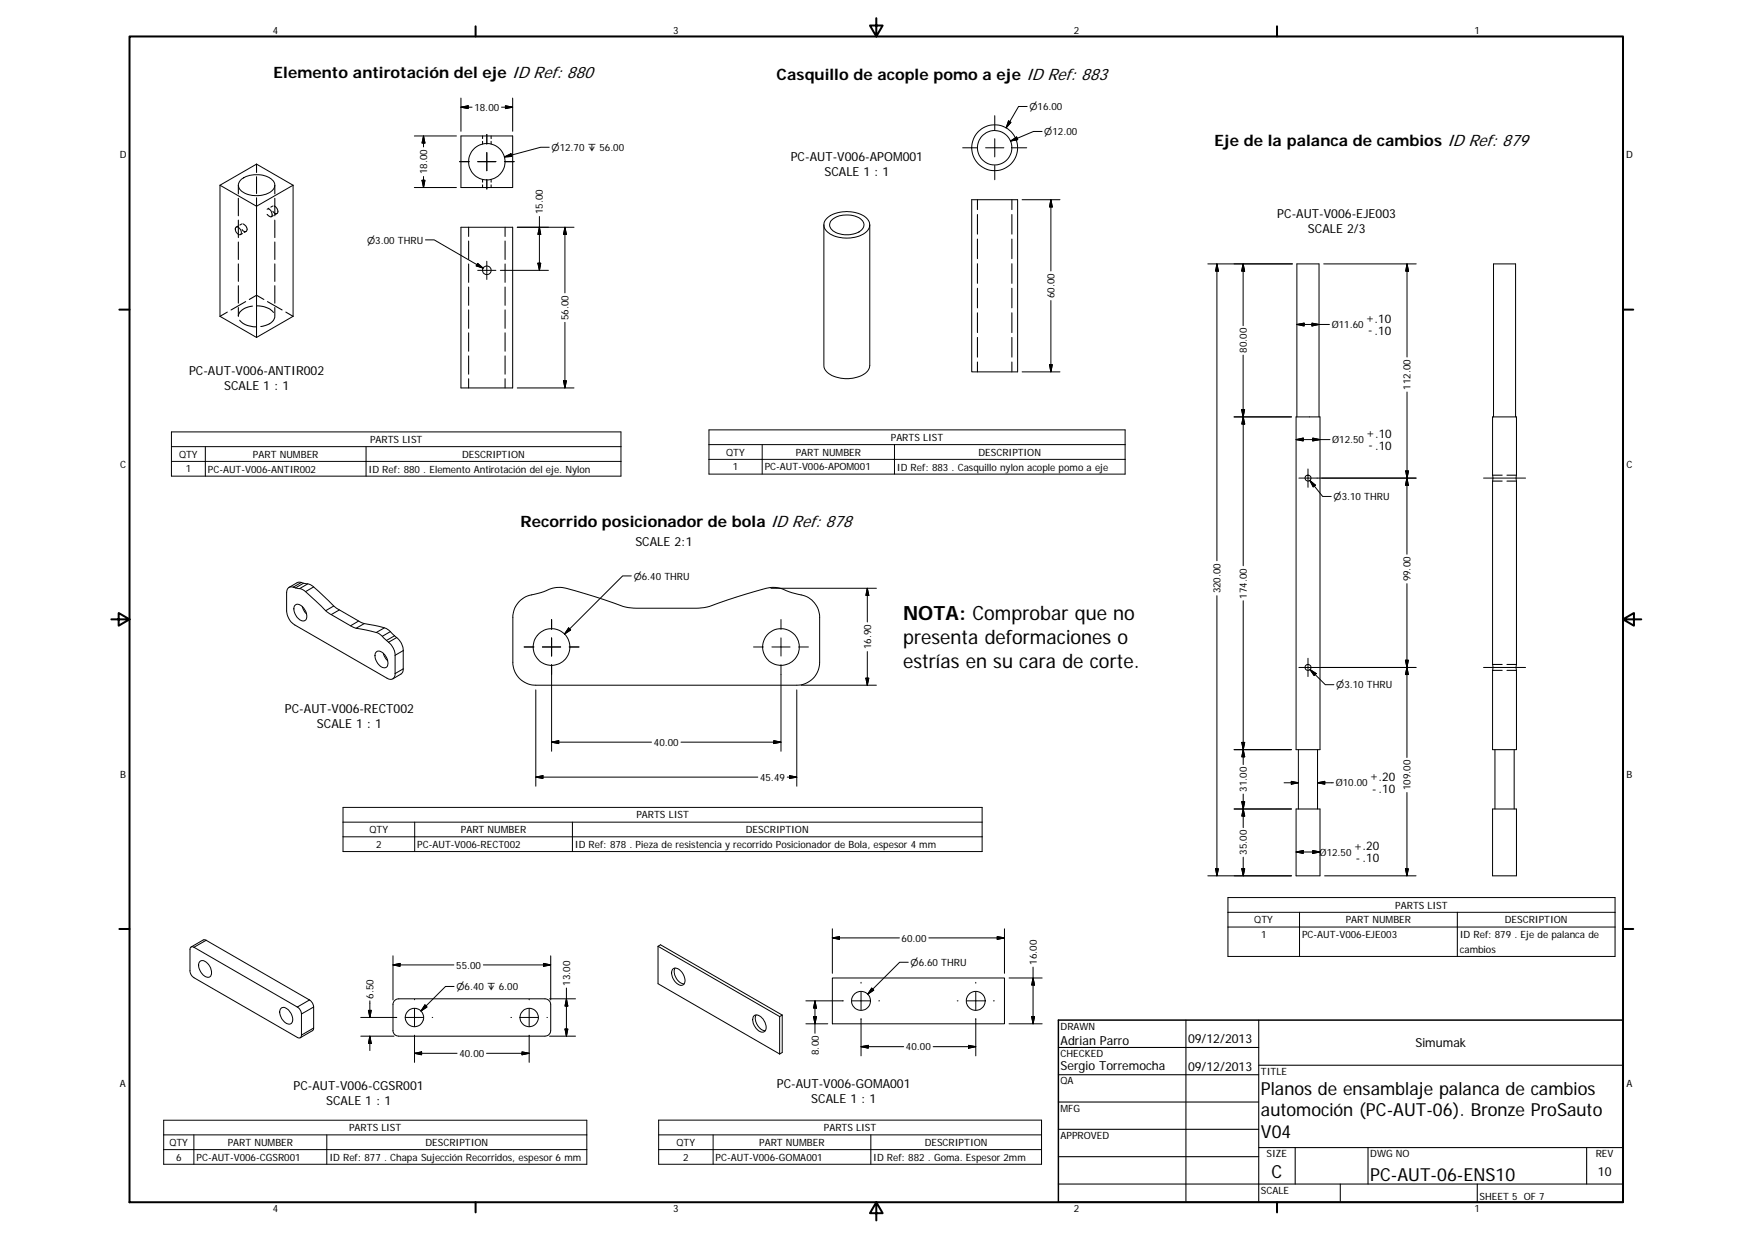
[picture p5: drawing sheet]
<svg xmlns="http://www.w3.org/2000/svg" width="420mm" height="297mm" viewBox="0 0 420 297" stroke-linecap="round" stroke-linejoin="round" font-family="sans-serif">
<g fill="none" stroke="#000" stroke-width=".24">
<path d="M99.4 32.6h10.1M101.6 32.6v2.6M101.6 32.6l.3 1.7h-.7zM110.2 38.8h2.3M110.5 32.6h12.4v12.4h-12.4zM110.5 25.7l1.8-.3v.6zM110.5 23.5v8M113.2 25.7h-2.7M114.6 38.8h4.3M116.7 32.2v2.3M116.7 36.6v4.3M120.3 25.7h2.6"/>
<path d="M121 37.6l1.5-.7 .2 .6zM121 38.8h2.3M121.2 25.4l1.7 .3-1.7 .3zM122.9 23.5v8M131.7 35.3h-2l-8.7 2.3M230.9 35.4h3.4M236.4 35.4h4.3M238.6 27.7v3.5M238.6 33.3v4.3M238.6 39.7v3.4M241.9 29l.5 .3-1.1 1.3zM242.3 33.8l1.5-.9 .3 .6z"/>
<path d="M242.8 35.4h3.4M246.3 25.5h-2l-3 5.1M249.9 31.5h-2l-5.6 2.3M52.8 44.4v31.4l8.7 5.1M52.8 44.4l8.7 5M56.5 54.5a1.14 1.14 0 0 1 1.3 1.5 .86 .86 0 0 1-.9 .1 .86 .86 0 0 1-.4-.8zM57.9 43a6.3 6.3 0 0 1 7.6 .3 1.87 1.87 0 0 1-1 2.9 6.1 6.1 0 0 1-7-.9 1.69 1.69 0 0 1 .4-2.3zM61.5 49.4v31.5M70.3 44.4v31.4l-8.8 5.1M70.3 44.4l-8.8-5.1-8.7 5.1M70.3 44.4l-8.8 5M99.4 45h10.1"/>
<path d="M101.2 43.2h.7l-.3 1.8zM101.6 42.3v2.7M102 57.5h2.1l11.8 6.8M110.5 54.5h12.4v38.5h-12.4zM116.7 43v2.3M124 54.5h13.7M129.4 51.9v12.9M129.4 54.5l.3 1.7h-.7zM135.5 54.5v15.7M135.5 54.5l.3 1.7h-.7zM197.6 53.9v33.7a3.8 3.8 0 0 0 3.6 3 7.2 7.2 0 0 0 7-1.9l.4-1.1v-33.7M198.3 52.3a7.7 7.7 0 0 1 9.8 .3 2.29 2.29 0 0 1-1.1 3.6 8.2 8.2 0 0 1-8.7-.7 2.07 2.07 0 0 1 0-3.2z"/>
<path d="M199.5 52.7a5.9 5.9 0 0 1 7.4 .3 1.83 1.83 0 0 1-1.2 2.8 5.8 5.8 0 0 1-6.5-1 1.51 1.51 0 0 1 .3-2.1zM233 47.9h11v41.3h-11zM245.1 47.9h9.1M252 47.9v17.1M252 47.9l.4 1.7h-.7zM114.5 63.1l1.4 1.2-1.7-.6zM114.6 64.8h4.3M116.7 62.6v4.4M120 64.8h11.5M129 63.1h.7l-.3 1.7zM135.5 77.3v15.7M252 72.1v17.1"/>
<path d="M289.7 63.3h20.2M291.8 63.3l.4 1.7h-.7zM291.8 63.3v71.1M298.1 63.3v14.8M298.1 63.3l.4 1.7h-.7zM311 77.8l1.7-.3v.6zM311 77.8h7.8M314.6 77.5l1.7 .3-1.7 .3zM317.4 63.3h22.2M337.4 63.3l.4 1.7h-.7zM337.4 63.3v22.3M124 93h13.7"/>
<path d="M135.1 91.3h.7l-.3 1.7zM245.1 89.2h9.1M251.7 87.4h.7l-.4 1.8zM295.9 99.9h13.8M297.8 98.2h.7l-.4 1.7zM298.1 85.1v14.8M298.1 99.9l.4 1.8h-.7zM298.1 99.9v35.7M310.8 99.9h5.8v79.8h-5.8zM311 99.9v-36.6h5.3v36.6M337.4 94v38.9M357.9 99.9h5.8v79.8h-5.8z"/>
<path d="M358.2 99.9v-36.6h5.3v36.6M41.1 103.5h107.8v10.7h-107.8zM41.1 107.1h107.8M41.1 110.6h107.8M49.2 107.1v7.1M87.8 107.1v7.1M170 103.1h99.8v10.6h-99.8zM170 106.6h99.8M170 110.1h99.8M182.8 106.6v7.1M214.5 106.6v7.1M310.8 105.4l1.7-.4v.7z"/>
<path d="M310.8 105.4h8.1M313.7 112.4v4.4M314.1 115.2l3.1 3.8h2M314.1 115.2l1.4 1.1-.6 .4zM314.8 105l1.8 .4-1.8 .3zM337.1 112.9h.7l-.4 1.7zM337.4 114.6l.3 1.7h-.7zM339.6 114.6h-28.1M355.8 114.6h10.1M72.3 139.6h-.9l-2.1 1.2M72.3 139.6l.5 .2a3.5 3.5 0 0 1 2.4 .9l5.5 5.1 6.3 3.6a19.2 19.2 0 0 1 6.1 1.6l1.5 1.4M72.3 139.6l-2 1.2"/>
<path d="M72.8 139.8l-1.9 1.1M73.8 140l-2 1.1M151.4 138.1h-2.1l-13.9 13.9M337.4 139.9v41.7M70.3 140.8l.6 .1a3.6 3.6 0 0 1 2.4 .9l4.8 4.6 1 .8 5.6 3.2 5.5 1.2a7.1 7.1 0 0 1 2.7 2.2l.3 .2M70.3 140.8a1.17 1.17 0 0 0-1.6 1.3l.1 4.9a4.2 4.2 0 0 0 1.9 2.8l22.1 12.8a1.18 1.18 0 0 0 1.4 .1 1.18 1.18 0 0 0 .6-1.2M70.8 145a1.88 1.88 0 0 1 2.4 1.4 1.66 1.66 0 0 1-.3 2.5 2.82 2.82 0 0 1-2.2-3.7zM72.5 145.4l.5 1.2 .5 .6M75.2 140.7l-1.9 1.1M80 145.3l-1.9 1.1M81.4 146.2l-2 1.1M86 148.9l-1.9 1.1"/>
<path d="M87.4 149.5l-2 1.1M90.3 156.3a2.07 2.07 0 0 1 2.5 1.6 1.57 1.57 0 0 1-.4 2.2 2.81 2.81 0 0 1-2.2-3.7zM91.9 156.6l.4 1 .7 .8M92.2 150.5l-2 1.1M93.2 154l.8 .9a3.6 3.6 0 0 1 .8 2.2M93.6 151.4l-1.9 1.1M94.6 152.4l.5 .4M94.6 152.4l-1.9 1.1M94.8 157.1v4.4M95.1 152.8l-1.9 1.2M95.1 152.8l.8 .9a4 4 0 0 1 .8 2.3M96.7 156v4.4"/>
<path d="M96.7 156l-1.9 1.1M124.6 144.2a6.7 6.7 0 0 1 4.3-1.9l.8-.2a10.5 10.5 0 0 1 4.7-1.3 122.3 122.3 0 0 1 15.7 4.7l2.5 .3 15.6-.1a11.8 11.8 0 0 0 4.1-1.1 82.8 82.8 0 0 1 12.8-3.8 7.8 7.8 0 0 1 4.1 1.1l.7 .2a10.2 10.2 0 0 1 4.8 1.7 5.4 5.4 0 0 1 1.9 4.2v10.8a5.5 5.5 0 0 1-5.5 5.5h-62.6a5.5 5.5 0 0 1-5.5-5.5v-10.8a5.4 5.4 0 0 1 1.6-3.8zM125.7 155.1h2.3M130.1 155.1h4.4M132.3 148.5v2.4M132.3 152.9v4.4M132.3 159.3v20.8M136.4 150.5l.5 .5-1.5 1zM136.5 155.1h2.3M180.7 155.1h2.3M184.9 141h25.3M185.1 155.1h4.4"/>
<path d="M187.3 148.5v2.4M187.3 152.9v4.4M187.3 159.3v20.8M191.5 155.1h2.4M208 141l.4 1.7h-.7zM208 141v8.1M208 156.2v8.1M291.8 142.8v67.2M298.1 144v39.3M313.7 157.8v4.4M337 158.3h.7l-.3 1.7zM96.7 160.4l-1.9 1.1"/>
<path d="M96.7 160.4l-.1 .7-.3 .4-2.1 1.3M128.5 165.4v23.1M132.3 177.9l1.7-.3v.7zM132.3 177.9h23.9M185.6 177.6l1.7 .3-1.7 .4zM187.3 177.9h-24M191.1 165.4v23.1M192.2 164.3h18M207.7 162.6h.7l-.4 1.7zM296 179.7h13.7M297.8 178h.7l-.4 1.7zM298.1 179.7l.4 1.7h-.7z"/>
<path d="M311.4 179.7v14.3M311.5 160h28.1M314.2 160.5l1.4 1-.4 .5zM314.2 160.5l3.6 3.6h2.1M316 179.7v14.3M337.4 160l.3 1.7h-.7zM355.8 160h10.1M358.5 179.7v14.3M363.1 179.7v14.3M82.3 193.6h153.2v10.6h-153.2zM82.3 197.1h153.2M99.5 197.1v7.1"/>
<path d="M128.5 186.3l1.7-.4v.7zM128.5 186.3h53.2M137.3 197.1v7.1M188.8 186.3h2.3M189.3 185.9l1.8 .4-1.8 .3zM296 194h13.7M297.8 192.2h.7l-.4 1.8zM298.1 190.4v8M298.1 194l.4 1.6h-.7zM307.9 187.7h3.5M309.7 187.3l1.7 .4-1.7 .3zM310.8 194h5.8v16h-5.8z"/>
<path d="M316 187.7l1.7-.4v.7zM316 187.7h3.8M337.4 190v20M357.9 194h5.8v16h-5.8zM82.3 200.6h153.2M289.7 210h20M291.5 208.3h.7l-.4 1.7zM294.5 215.2h92.8v14.1h-92.8zM294.5 218.7h92.8M297.8 208.3h.7l-.4 1.7zM298.1 205.5v4.5M310.8 204.3l1.7-.4v.7z"/>
<path d="M310.8 204.3h5.8M311.6 218.7v10.6M314.8 203.9l1.8 .4-1.8 .3zM317.7 210h21.9M337 208.3h.7l-.3 1.7zM349.5 218.7v10.6M46.5 227.1a.57 .57 0 0 0-.7-.1 .57 .57 0 0 0-.2 .6v5.1a2.06 2.06 0 0 0 .9 1.7l24.8 14.3a.6 .6 0 0 0 .7 .1 .6 .6 0 0 0 .3-.6M46.5 227.1l24.8 14.3M48 230.5a1.88 1.88 0 0 1 2.4 1.4 1.63 1.63 0 0 1-.3 2.4 2.78 2.78 0 0 1-2.2-3.7zM49.4 225.4l24.8 14.3M49.4 225.4l-.6-.1-3 1.7M49.4 225.4l-2.9 1.7"/>
<path d="M74.2 239.7a2.12 2.12 0 0 1 1 1.7M74.2 239.7l-2.9 1.7M88.7 239.9v4M94.2 231.3l1.7-.3v.7zM94.2 231.3h14.6M94.2 229.2v10.5M94.5 240l.6-.5h.5h35.1a1.4 1.4 0 0 1 1.4 1.3v6.2a1.4 1.4 0 0 1-1.4 1.4h-35.1a1.36 1.36 0 0 1-1.4-1.4v-6.4zM99.4 239.6v.1M108.9 236.5h-2.1l-5.8 5.9M115.9 231.3h16.2M126.9 239.6v.1M130.3 231l1.8 .3-1.8 .4z"/>
<path d="M131.8 239.5h6.2M132.1 229.2v10.5M135.8 239.5l.4 1.7h-.7zM135.8 236.9v11.5M157.8 226.9v8.9l29.2 16.9M157.8 226.9l.6-.4 29.2 16.9M157.8 226.9l29.2 16.8M161.4 232.3a1.76 1.76 0 0 1 2.3 1 1.99 1.99 0 0 1 0 2.9 2.54 2.54 0 0 1-2.6-2.5v-.7zM161.9 232.1a2.96 2.96 0 0 0 2.2 3.8M193.3 239.9h9M195.4 239.9v7.8M195.4 239.9l.4 1.8h-.7z"/>
<path d="M199.6 222.7v10.6M199.6 224.9l1.7-.4v.7zM199.6 224.9h16.1M199.6 234.5h41.3v10.9h-41.3zM204.3 239.9h4.4M206.5 235.5v.2M206.5 237.8v4.3M209.1 236.9l.4 .5-1.4 .9zM210.7 239.9h.2M217.8 230.7h-2.1l-7.6 7.6M222.7 224.9h18.2M229.6 239.9h.2"/>
<path d="M231.8 239.9h4.4M234 235.5v.2M234 237.8v4.3M238.2 239.9h.3M239.2 224.5l1.7 .4-1.7 .3zM240.9 222.7v10.6M242 234.5h7.9M247.7 231.9v13.5M247.7 234.5l.4 1.7h-.7zM294.5 222.2h92.8M67.4 241.7a1.77 1.77 0 0 1 2.3 1.1 1.95 1.95 0 0 1 0 2.6 2.62 2.62 0 0 1-2.6-2.8zM71.3 241.4l.2 .2a2.15 2.15 0 0 1 .8 1.5"/>
<path d="M72.3 243.1v5.1M75.2 246.5l-2.9 1.7M75.2 241.4l-2.9 1.7M75.2 246.5l-.2 .5-3 1.8M75.2 241.4v5.1M86.5 248.4h8M88.4 242.2h.6l-.3 1.7zM88.7 248.4l.3 1.7h-.6zM88.7 248.4v3.5M95.2 243.9h-8.7M97.2 243.9h4.4M99.4 241.7v4.4"/>
<path d="M99.4 248.2v6.5M99.4 252.5l1.7-.3v.7zM99.4 252.5h10.2M101.9 240.9l.5 .5-1.4 1zM103.6 243.9h.2M116.7 252.5h10.2M122.5 243.9h.2M124.7 243.9h4.4M125.2 252.2l1.7 .3-1.7 .4zM126.9 241.7v4.4M126.9 248.2v6.5M131.2 243.9h.1"/>
<path d="M131.8 248.4h6.2M135.5 246.7h.7l-.4 1.7zM180.9 243.5a2.11 2.11 0 0 1 2.6 1.6 1.71 1.71 0 0 1-.4 2.3 2.86 2.86 0 0 1-2.5-3.4zM181.3 243.3a2.95 2.95 0 0 0 2.2 3.8M187 243.7v9M187.6 243.4v8.9l-.6 .4M187.6 243.4l-.6 .3M193.3 245.4h5.2M195.1 243.7h.7l-.4 1.7zM206.5 244.2v8.9M206.5 250.9l1.7-.3v.7zM206.5 250.9h10.2"/>
<path d="M223.8 250.9h10.2M232.3 250.6l1.7 .3-1.7 .4zM234 244.2v8.9M242 245.4h7.9M247.4 243.7h.7l-.4 1.7zM39.3 272.1h101.4M39.3 275.6h101.4M39.3 268.6h101.4v10.5h-101.4zM46.5 272.1v7M78.4 272.1v7M158 268.5h91.8v10.6h-91.8zM158 272.1h91.8"/>
<path d="M158 275.6h91.8M171 272.1v7M208.8 272.1v7"/>
<circle cx="116.7" cy="38.8" r="4.4"/>
<circle cx="238.5" cy="35.4" r="5.5"/>
<circle cx="238.5" cy="35.4" r="4.1"/>
<circle cx="116.8" cy="64.8" r="1.03"/>
<circle cx="313.7" cy="114.6" r=".71"/>
<circle cx="132.3" cy="155.1" r="4.4"/>
<circle cx="187.3" cy="155.1" r="4.4"/>
<circle cx="313.7" cy="160" r=".72"/>
<circle cx="206.5" cy="239.9" r="2.27"/>
<circle cx="234" cy="239.9" r="2.27"/>
<circle cx="99.4" cy="243.9" r="2.21"/>
<circle cx="126.9" cy="243.9" r="2.21"/>
</g>
<g fill="none" stroke="#000" stroke-width=".25">
<path d="M61.5 39.3v2.1M115.7 32.6v.6M115.7 33.9v.6M117.8 32.6v.6M117.8 33.9v.6M57.1 54.2l-.5 .3M57.2 44.4v2.1M57.2 47.5v4.2M57.2 52.8v4.2M57.2 58v4.2M58 53.7l-.5 .3M58.1 56l-.4 .2"/>
<path d="M58.3 53.7l.2 .1a1.06 1.06 0 0 1 .4 1.7l-.6-.1-.3-.4M59 55.5l-.4 .2M61.5 42.4v4M61.5 47.4v2M64.4 50.1a1.28 1.28 0 0 1 .6 1.9l-.9-.6M64.5 49.9l-.4 .3M65.4 49.4l-.5 .3M65.5 51.7l-.4 .2M65.7 49.4l.5 .3a.84 .84 0 0 1 .5 .8 .84 .84 0 0 1-.5 .7l-.8-.5M65.9 44.4v2.1M65.9 47.5v4.2M65.9 52.8v4.2"/>
<path d="M65.9 58v4.2M66.4 51.2l-.4 .2M112.4 54.5v2.2M112.4 57.8v4.4M115.7 43v.7M115.7 44.3v.7M117.8 43v.7M117.8 44.3v.7M121.1 54.5v2.2M121.1 57.8v4.4M234.4 47.9v2.3M234.4 51.4v4.7"/>
<path d="M234.4 57.3v4.7M242.7 47.9v2.3M242.7 51.4v4.7M242.7 57.3v4.7M54.5 74.8l-1.7 1M57.2 63.3v4.2M57.2 68.5v4.2M57.2 73.7v2.1M57.5 76.8a4.7 4.7 0 0 0 3.9 1.6M58.9 72.3l-3.5 2M59.8 71.8l1.7-1 1.8 1M60.5 73.4h-.1a3.3 3.3 0 0 0-3.2 2.3"/>
<path d="M61.6 73.3h.1a5 5 0 0 1 3.9 1.6M64.1 72.3l3.6 2M65.9 63.3v4.2M65.9 68.5v4.2M65.9 73.7v2.1M65.9 75.9a3.4 3.4 0 0 1-3.4 2.4M68.5 74.8l1.8 1M112.4 63.3v4.4M112.4 68.8v4.4M112.4 74.3v4.4M112.4 79.8v4.4M121.1 63.3v4.4"/>
<path d="M121.1 68.8v4.4M121.1 74.3v4.4M121.1 79.8v4.4M234.4 63.2v4.7M234.4 69.1v4.7M234.4 75v4.7M242.7 63.2v4.7M242.7 69.1v4.7M242.7 75v4.7M112.4 85.3v4.4M112.4 90.8v2.2M121.1 85.3v4.4"/>
<path d="M121.1 90.8v2.2M234.4 80.9v4.7M234.4 86.8v2.4M242.7 80.9v4.7M242.7 86.8v2.4M357.9 115.3h2.3M357.9 113.9h2.3M361.4 115.3h2.3M361.4 113.9h2.3M357.9 159.3h2.3M361.4 159.3h2.3M357.9 160.7h2.3"/>
<path d="M361.4 160.7h2.3M253.8 251.1h48.1M253.8 257.7h48.1M284.4 244.6v43.6M301.9 255.4h87.3M301.9 244.6v43.6M253.8 264.2h48.1M253.8 270.7h48.1M253.8 277.3h48.1M301.9 275.1h87.3M310.6 275.1v8.8M328.1 275.1v8.8"/>
<path d="M380.5 275.1v8.8M253.8 283.9h135.4M321.4 283.9v4.3M354.3 283.9v4.3"/>
</g>
<g fill="none" stroke="#000" stroke-width=".48">
<path d="M31.1 8.7h358.1v279.5h-358.1zM114.1 6.3v2.4M210.2 4.4v4.3l-1.6-2.6h3.1l-1.5 2.6M306.2 6.3v2.4M28.6 74.2h2.5M389.2 74.2h2.5M26.7 148.5h4.4l-2.6-1.5v3l2.6-1.5M389.2 148.5l2.6 1.5v-3l-2.6 1.5h4.4M28.6 222.7h2.5M389.2 222.7h2.5M114.1 288.2v2.5M210.2 288.2l1.5 2.7h-3.1l1.6-2.7v4.4"/>
<path d="M306.2 288.2v2.5"/>
</g>
<path d="M253.8 244.6h135.4v43.6h-135.4z" fill="none" stroke="#000" stroke-width=".36"/>
<g fill="#000" stroke="#000" stroke-width=".24">
<path d="M101.6 32.6l.3 1.7h-.7zM110.5 25.7l1.8-.3v.6zM121.2 25.4l1.7 .3-1.7 .3zM121 37.6l1.5-.7 .2 .6zM241.9 29l.5 .3-1.1 1.3zM242.3 33.8l1.5-.9 .3 .6zM101.2 43.2h.7l-.3 1.8zM129.4 54.5l.3 1.7h-.7zM135.5 54.5l.3 1.7h-.7zM252 47.9l.4 1.7h-.7zM114.5 63.1l1.4 1.2-1.7-.6zM129 63.1h.7l-.3 1.7z"/>
<path d="M291.8 63.3l.4 1.7h-.7zM298.1 63.3l.4 1.7h-.7zM311 77.8l1.7-.3v.6zM314.6 77.5l1.7 .3-1.7 .3zM337.4 63.3l.4 1.7h-.7zM135.1 91.3h.7l-.3 1.7zM251.7 87.4h.7l-.4 1.8zM297.8 98.2h.7l-.4 1.7zM298.1 99.9l.4 1.8h-.7zM310.8 105.4l1.7-.4v.7zM314.8 105l1.8 .4-1.8 .3zM314.1 115.2l1.4 1.1-.6 .4z"/>
<path d="M337.1 112.9h.7l-.4 1.7zM337.4 114.6l.3 1.7h-.7zM136.4 150.5l.5 .5-1.5 1zM208 141l.4 1.7h-.7zM337 158.3h.7l-.3 1.7zM132.3 177.9l1.7-.3v.7zM185.6 177.6l1.7 .3-1.7 .4zM207.7 162.6h.7l-.4 1.7zM297.8 178h.7l-.4 1.7zM314.2 160.5l1.4 1-.4 .5zM337.4 160l.3 1.7h-.7zM128.5 186.3l1.7-.4v.7z"/>
<path d="M189.3 185.9l1.8 .4-1.8 .3zM297.8 192.2h.7l-.4 1.8zM298.1 179.7l.4 1.7h-.7zM298.1 194l.4 1.6h-.7zM309.7 187.3l1.7 .4-1.7 .3zM316 187.7l1.7-.4v.7zM291.5 208.3h.7l-.4 1.7zM297.8 208.3h.7l-.4 1.7zM310.8 204.3l1.7-.4v.7zM314.8 203.9l1.8 .4-1.8 .3zM337 208.3h.7l-.3 1.7zM94.2 231.3l1.7-.3v.7z"/>
<path d="M130.3 231l1.8 .3-1.8 .4zM199.6 224.9l1.7-.4v.7zM209.1 236.9l.4 .5-1.4 .9zM239.2 224.5l1.7 .4-1.7 .3zM247.7 234.5l.4 1.7h-.7zM88.4 242.2h.6l-.3 1.7zM88.7 248.4l.3 1.7h-.6zM99.4 252.5l1.7-.3v.7zM101.9 240.9l.5 .5-1.4 1zM125.2 252.2l1.7 .3-1.7 .4zM135.5 246.7h.7l-.4 1.7zM135.8 239.5l.4 1.7h-.7z"/>
<path d="M195.1 243.7h.7l-.4 1.7zM195.4 239.9l.4 1.8h-.7zM206.5 250.9l1.7-.3v.7zM232.3 250.6l1.7 .3-1.7 .4zM247.4 243.7h.7l-.4 1.7z"/>
</g>
<g font-size="4.7">
<text x="216.6" y="148.7">NOTA: Comprobar que no</text>
<text x="216.6" y="154.4">presenta deformaciones o</text>
<text x="216.6" y="160.1">estrías en su cara de corte.</text>
</g>
<g font-size="4.3">
<text x="302.4" y="262.4">Planos de ensamblaje palanca de cambios</text>
<text x="302.4" y="267.6">automoción (PC-AUT-06). Bronze ProSauto</text>
<text x="302.4" y="272.8">V04</text>
<text x="304.9" y="282.4">C</text>
<text x="328.6" y="283.3">PC-AUT-06-ENS10</text>
</g>
<g font-size="3.8">
<text x="65.6" y="18.8">Elemento antirotación del ejeID Ref: 880</text>
<text x="186.3" y="19.3">Casquillo de acople pomo a ejeID Ref: 883</text>
<text x="291.3" y="35.1">Eje de la palanca de cambiosID Ref: 879</text>
<text x="124.8" y="126.3">Recorrido posicionador de bola ID Ref: 878</text>
</g>
<g font-size="3">
<text x="189.6" y="38.5">PC-AUT-V006-APOM001</text>
<text x="197.7" y="42.1">SCALE 1 : 1</text>
<text x="306.3" y="52.2">PC-AUT-V006-EJE003</text>
<text x="313.7" y="55.8">SCALE 2/3</text>
<text x="45.3" y="89.8">PC-AUT-V006-ANTIR002</text>
<text x="53.7" y="93.5">SCALE 1 : 1</text>
<text x="152.4" y="130.9">SCALE 2:1</text>
<text x="68.3" y="170.8">PC-AUT-V006-RECT002</text>
<text x="76" y="174.4">SCALE 1 : 1</text>
<text x="254.3" y="250.5">Adrian Parro</text>
<text x="284.9" y="250.1">09/12/2013</text>
<text x="339.5" y="251.1">Simumak</text>
<text x="254.3" y="256.5">Sergio Torremocha</text>
<text x="284.9" y="256.6">09/12/2013</text>
<text x="70.4" y="261.3">PC-AUT-V006-CGSR001</text>
<text x="186.3" y="260.8">PC-AUT-V006-GOMA001</text>
<text x="78.2" y="264.9">SCALE 1 : 1</text>
<text x="194.6" y="264.4">SCALE 1 : 1</text>
<text x="383.2" y="281.9">10</text>
</g>
<g font-size="2.9">
<text x="327.6" y="77.3">+.10</text>
<text x="328.1" y="80.2">- .10</text>
<text x="327.6" y="104.8">+.10</text>
<text x="328.2" y="107.8">- .10</text>
<text x="328.5" y="187.1">+.20</text>
<text x="329" y="190">- .10</text>
<text x="324.7" y="203.7">+.20</text>
<text x="325.2" y="206.6">- .10</text>
</g>
<g font-size="2.4">
<text x="65.4" y="8">4</text>
<text x="161.4" y="8">3</text>
<text x="257.5" y="8">2</text>
<text x="353.6" y="8">1</text>
<text x="113.8" y="26.6">18.00</text>
<text x="28.7" y="38">D</text>
<text x="102.5" y="41.8" transform="rotate(-90 102.5 41.8)">18.00</text>
<text x="390" y="38">D</text>
<text x="130.2" y="51.4" transform="rotate(-90 130.2 51.4)">15.00</text>
<text x="252.9" y="71.5" transform="rotate(-90 252.9 71.5)">60.00</text>
<text x="136.4" y="76.8" transform="rotate(-90 136.4 76.8)">56.00</text>
<text x="319.4" y="78.7">Ø11.60</text>
<text x="299" y="84.6" transform="rotate(-90 299 84.6)">80.00</text>
<text x="338.3" y="93.5" transform="rotate(-90 338.3 93.5)">112.00</text>
<text x="88.7" y="106.2">PARTS LIST</text>
<text x="213.6" y="105.7">PARTS LIST</text>
<text x="319.5" y="106.3">Ø12.50</text>
<text x="28.8" y="112.2">C</text>
<text x="42.9" y="109.7">QTY</text>
<text x="44.5" y="113.3">1</text>
<text x="49.8" y="113.3">PC-AUT-V006-ANTIR002</text>
<text x="60.7" y="109.7">PART NUMBER</text>
<text x="88.4" y="113.4">ID Ref: 880 . Elemento Antirotación del eje. Nylon</text>
<text x="110.8" y="109.7">DESCRIPTION</text>
<text x="174.1" y="109.3">QTY</text>
<text x="175.8" y="112.8">1</text>
<text x="183.4" y="112.8">PC-AUT-V006-APOM001</text>
<text x="190.8" y="109.2">PART NUMBER</text>
<text x="215.1" y="112.8">ID Ref: 883 . Casquillo nylon acople pomo a eje</text>
<text x="234.6" y="109.3">DESCRIPTION</text>
<text x="390.1" y="112.2">C</text>
<text x="292.7" y="142.3" transform="rotate(-90 292.7 142.3)">320.00</text>
<text x="299" y="143.5" transform="rotate(-90 299 143.5)">174.00</text>
<text x="338.3" y="139.4" transform="rotate(-90 338.3 139.4)">99.00</text>
<text x="208.9" y="155.6" transform="rotate(-90 208.9 155.6)">16.90</text>
<text x="156.8" y="178.8">40.00</text>
<text x="28.8" y="186.5">B</text>
<text x="182.3" y="187.2">45.49</text>
<text x="299" y="189.8" transform="rotate(-90 299 189.8)">31.00</text>
<text x="320.3" y="188.6">Ø10.00</text>
<text x="338.3" y="189.4" transform="rotate(-90 338.3 189.4)">109.00</text>
<text x="390.1" y="186.5">B</text>
<text x="152.6" y="196.2">PARTS LIST</text>
<text x="88.6" y="199.7">QTY</text>
<text x="90.2" y="203.3">2</text>
<text x="100.1" y="203.3">PC-AUT-V006-RECT002</text>
<text x="110.5" y="199.7">PART NUMBER</text>
<text x="137.9" y="203.3">ID Ref: 878 . Pieza de resistencia y recorrido Posicionador de Bola, espesor 4 mm</text>
<text x="178.9" y="199.7">DESCRIPTION</text>
<text x="299" y="204.9" transform="rotate(-90 299 204.9)">35.00</text>
<text x="316.5" y="205.1">Ø12.50</text>
<text x="300.8" y="221.4">QTY</text>
<text x="322.7" y="221.3">PART NUMBER</text>
<text x="334.6" y="217.8">PARTS LIST</text>
<text x="360.9" y="221.4">DESCRIPTION</text>
<text x="216.2" y="225.7">60.00</text>
<text x="302.4" y="224.9">1</text>
<text x="312.3" y="224.9">PC-AUT-V006-EJE003</text>
<text x="350.1" y="224.9">ID Ref: 879 . Eje de palanca de</text>
<text x="109.4" y="232.2">55.00</text>
<text x="248.6" y="231.3" transform="rotate(-90 248.6 231.3)">16.00</text>
<text x="350.1" y="228.4">cambios</text>
<text x="89.6" y="239.4" transform="rotate(-90 89.6 239.4)">6.50</text>
<text x="136.7" y="236.3" transform="rotate(-90 136.7 236.3)">13.00</text>
<text x="217.2" y="251.8">40.00</text>
<text x="254.3" y="246.8">DRAWN</text>
<text x="110.2" y="253.4">40.00</text>
<text x="196.3" y="252.9" transform="rotate(-90 196.3 252.9)">8.00</text>
<text x="254.3" y="253.4">CHECKED</text>
<text x="302.4" y="257.6">TITLE</text>
<text x="28.8" y="260.7">A</text>
<text x="254.3" y="259.9">QA</text>
<text x="390" y="260.7">A</text>
<text x="254.3" y="266.5">MFG</text>
<text x="40.6" y="274.7">QTY</text>
<text x="54.6" y="274.7">PART NUMBER</text>
<text x="83.7" y="271.2">PARTS LIST</text>
<text x="102" y="274.7">DESCRIPTION</text>
<text x="162.3" y="274.7">QTY</text>
<text x="182.1" y="274.7">PART NUMBER</text>
<text x="197.6" y="271.2">PARTS LIST</text>
<text x="221.8" y="274.7">DESCRIPTION</text>
<text x="254.3" y="273.1">APPROVED</text>
<text x="42.2" y="278.3">6</text>
<text x="47.1" y="278.3">PC-AUT-V006-CGSR001</text>
<text x="79" y="278.3">ID Ref: 877 . Chapa Sujección Recorridos, espesor 6 mm</text>
<text x="163.8" y="278.2">2</text>
<text x="171.6" y="278.2">PC-AUT-V006-GOMA001</text>
<text x="209.4" y="278.3">ID Ref: 882 . Goma. Espesor 2mm</text>
<text x="303.8" y="277.4">SIZE</text>
<text x="328.6" y="277.4">DWG NO</text>
<text x="382.7" y="277.4">REV</text>
<text x="302.4" y="286.2">SCALE</text>
<text x="354.8" y="287.7">SHEET 5 OF 7</text>
<text x="65.4" y="290.7">4</text>
<text x="161.4" y="290.7">3</text>
<text x="257.5" y="290.7">2</text>
<text x="353.6" y="290.7">1</text>
</g>
<g font-size="2.3">
<text x="246.9" y="26.4">⌀16.00</text>
<text x="250.4" y="32.4">⌀12.00</text>
<text x="132.3" y="36.2">⌀12.70 ↧ 56.00</text>
<text x="88" y="58.4">⌀3.00 THRU</text>
<text x="319.8" y="119.9">⌀3.10 THRU</text>
<text x="152" y="139">⌀6.40 THRU</text>
<text x="320.5" y="165">⌀3.10 THRU</text>
<text x="218.4" y="231.6">⌀6.60 THRU</text>
<text x="109.5" y="237.4">⌀6.40 ↧ 6.00</text>
</g>
</svg>
